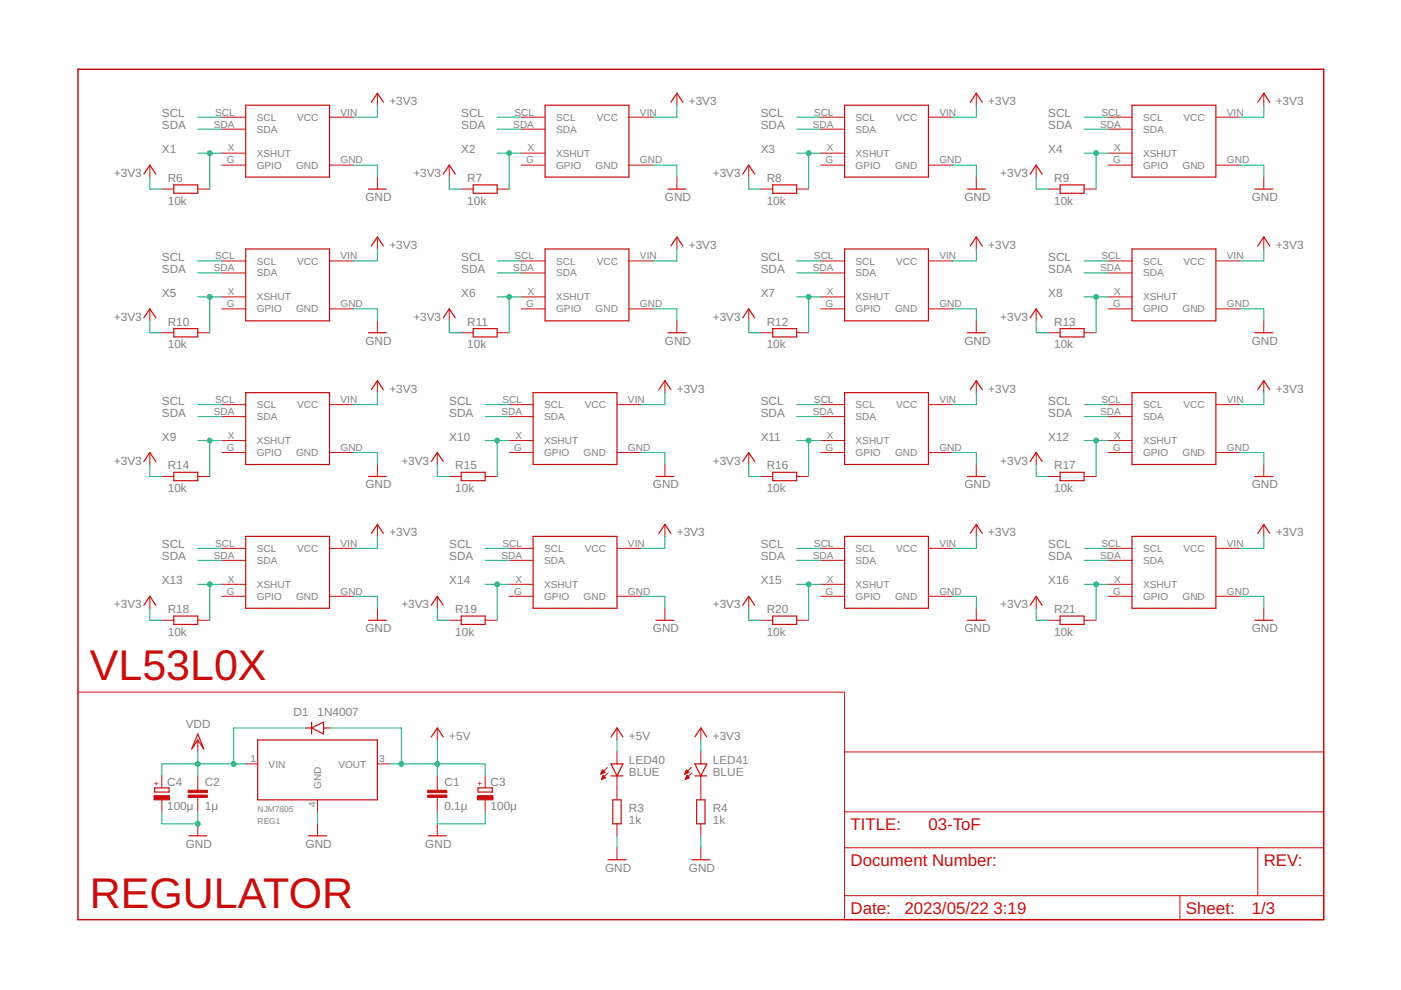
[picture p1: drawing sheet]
<svg xmlns="http://www.w3.org/2000/svg" width="297mm" height="210mm" viewBox="0 0 297 210" stroke-linecap="round" stroke-linejoin="round" font-family="sans-serif">
<g fill="none" stroke="#c90d0c" stroke-width=".21">
<path d="M80 19.8v2.5M143.5 19.8v2.5M207 19.8v2.5M267.9 19.8v2.5M31.8 35v2.5M47 24.8h5.1M47 35h5.1M47 27.4h5.1M47 32.5h5.1M69.9 24.8h5.1M69.9 35h5.1M80 37.5v2.6"/>
<path d="M95.2 35v2.5M110.5 24.8h5.1M110.5 35h5.1M110.5 27.4h5.1M110.5 32.5h5.1M133.3 24.8h5.1M133.3 35h5.1M143.5 37.5v2.6M158.7 35v2.5M174 24.8h5.1M174 35h5.1M174 27.4h5.1"/>
<path d="M174 32.5h5.1M196.8 24.8h5.1M196.8 35h5.1M207 37.5v2.6M219.7 35v2.5M234.9 24.8h5.1M234.9 35h5.1M234.9 27.4h5.1M234.9 32.5h5.1M257.8 24.8h5.1M257.8 35h5.1M267.9 37.5v2.6"/>
<path d="M34.3 40.1h2.6M41.9 40.1h2.6M47 55.3h5.1M47 57.9h5.1M69.9 55.3h5.1M80 50.2v2.6M97.8 40.1h2.5M105.4 40.1h2.5M110.5 55.3h5.1M110.5 57.9h5.1M133.3 55.3h5.1M143.5 50.2v2.6"/>
<path d="M161.3 40.1h2.5M168.9 40.1h2.5M174 55.3h5.1M174 57.9h5.1M196.8 55.3h5.1M207 50.2v2.6M222.2 40.1h2.6M229.8 40.1h2.6M234.9 55.3h5.1M234.9 57.9h5.1M257.8 55.3h5.1M267.9 50.2v2.6"/>
<path d="M31.8 65.5v2.5M34.3 70.5h2.6M41.9 70.5h2.6M47 65.5h5.1M47 62.9h5.1M69.9 65.5h5.1M80 68v2.5M95.2 65.5v2.5M97.8 70.5h2.5M105.4 70.5h2.5M110.5 65.5h5.1M110.5 62.9h5.1"/>
<path d="M133.3 65.5h5.1M143.5 68v2.5M158.7 65.5v2.5M161.3 70.5h2.5M168.9 70.5h2.5M174 65.5h5.1M174 62.9h5.1M196.8 65.5h5.1M207 68v2.5M219.7 65.5v2.5M222.2 70.5h2.6M229.8 70.5h2.6"/>
<path d="M234.9 65.5h5.1M234.9 62.9h5.1M257.8 65.5h5.1M267.9 68v2.5M31.8 95.9v2.6M47 85.8h5.1M47 95.9h5.1M47 88.3h5.1M47 93.4h5.1M69.9 85.8h5.1M69.9 95.9h5.1M80 80.7v2.5"/>
<path d="M80 98.5v2.5M92.7 95.9v2.6M107.9 85.8h5.1M107.9 95.9h5.1M107.9 88.3h5.1M107.9 93.4h5.1M130.8 85.8h5.1M130.8 95.9h5.1M141 80.7v2.5M141 98.5v2.5M158.7 95.9v2.6M174 85.8h5.1"/>
<path d="M174 95.9h5.1M174 88.3h5.1M174 93.4h5.1M196.8 85.8h5.1M196.8 95.9h5.1M207 80.7v2.5M207 98.5v2.5M219.7 95.9v2.6M234.9 85.8h5.1M234.9 95.9h5.1M234.9 88.3h5.1M234.9 93.4h5.1"/>
<path d="M257.8 85.8h5.1M257.8 95.9h5.1M267.9 80.7v2.5M267.9 98.5v2.5M34.3 101h2.6M41.9 101h2.6M47 116.3h5.1M47 118.8h5.1M69.9 116.3h5.1M80 111.2v2.5M95.2 101h2.6M102.9 101h2.5"/>
<path d="M107.9 116.3h5.1M107.9 118.8h5.1M130.8 116.3h5.1M141 111.2v2.5M161.3 101h2.5M168.9 101h2.5M174 116.3h5.1M174 118.8h5.1M196.8 116.3h5.1M207 111.2v2.5M222.2 101h2.6M229.8 101h2.6"/>
<path d="M234.9 116.3h5.1M234.9 118.8h5.1M257.8 116.3h5.1M267.9 111.2v2.5M31.8 126.4v2.6M34.3 131.5h2.6M41.9 131.5h2.6M47 126.4h5.1M47 123.9h5.1M69.9 126.4h5.1M80 129v2.5M92.7 126.4v2.6"/>
<path d="M95.2 131.5h2.6M102.9 131.5h2.5M107.9 126.4h5.1M107.9 123.9h5.1M130.8 126.4h5.1M141 129v2.5M158.7 126.4v2.6M161.3 131.5h2.5M168.9 131.5h2.5M174 126.4h5.1M174 123.9h5.1M196.8 126.4h5.1"/>
<path d="M207 129v2.5M219.7 126.4v2.6M222.2 131.5h2.6M229.8 131.5h2.6M234.9 126.4h5.1M234.9 123.9h5.1M257.8 126.4h5.1M267.9 129v2.5M16.5 146.7h162.6v48.3h101.5v-35.6h-101.5M41.9 156.9v2.5M92.7 154.3v2.6M130.8 154.3v2.6"/>
<path d="M130.8 159.4v2.6M148.6 154.3v2.6M148.6 159.4v2.6M34.3 164.5v2.5M34.3 169.6v2.5M41.9 164.5v3.1M41.9 169.1v3M41.9 174.7v2.5M52.1 162h2.5M67.3 169.6v2.5M67.3 174.7v2.5M80 162h2.5"/>
<path d="M92.7 164.5v3.1M92.7 169.1v3M92.7 174.7v2.5M102.9 164.5v2.5M102.9 169.6v2.5M127.4 164.1h.1M127.4 164h.3M127.5 163.9h.5M127.6 163.7h.7M127.6 165.2h.1M127.6 163.6h.5M127.6 165.1h.4"/>
<path d="M127.7 163.5h.3M127.7 165h.6M127.7 163.4h.2M127.7 164.8h.6M127.7 164.7h.5M127.8 163.2l-.4 .9M127.8 163.2l.5 .5M127.8 163.3h.1M127.8 164.6h.3M127.8 164.5h.2M127.9 164.4l.5 .5-.9 .4zM128.3 163.7l-.9 .4"/>
<path d="M128.8 162.7l-1.4 1.4M128.9 163.9l-1.4 1.4M130.8 164.5v5.1M130.8 174.7v2.5M130.8 179.7v2.6M145.2 164.1h.1M145.2 164h.3M145.3 163.9h.5M145.3 163.7h.7M145.3 165.2h.2M145.4 163.6h.5M145.4 165.1h.4"/>
<path d="M145.4 165h.6M145.4 163.5h.4M145.5 163.4h.2M145.5 164.8h.6M145.5 164.7h.5M145.5 163.3h.1M145.5 163.2l-.3 .9M145.5 163.2l.5 .5M145.6 164.6h.3M145.6 164.5h.2M145.7 164.4l.5 .5-.9 .4zM146 163.7l-.8 .4"/>
<path d="M146.6 162.7l-1.4 1.4M146.7 163.9l-1.4 1.4M148.6 164.5v5.1M148.6 174.7v2.5M148.6 179.7v2.6M179.1 179.7h101.5M179.1 172.1h101.5M266.7 179.7v10.2M179.1 189.9h101.5M250.2 189.9v5.1"/>
</g>
<g fill="none" stroke="#c90d0c" stroke-width=".25">
<path d="M30.5 36.9l1.3-1.9 1.2 1.9M36.9 39.2h5v1.8h-5zM52.1 22.3h17.8v15.2h-17.8zM78.7 21.7l1.3-1.9 1.3 1.9M94 36.9l1.2-1.9 1.3 1.9M100.3 39.2h5.1v1.8h-5.1zM115.6 22.3h17.7v15.2h-17.7zM142.2 21.7l1.3-1.9 1.3 1.9M157.5 36.9l1.2-1.9 1.3 1.9M163.8 39.2h5.1v1.8h-5.1zM179.1 22.3h17.7v15.2h-17.7zM205.7 21.7l1.3-1.9 1.3 1.9"/>
<path d="M218.4 36.9l1.3-1.9 1.3 1.9M224.8 39.2h5v1.8h-5zM240 22.3h17.8v15.2h-17.8zM266.7 21.7l1.2-1.9 1.3 1.9M52.1 52.8h17.8v15.2h-17.8zM78.1 40.1h3.8M78.7 52.2l1.3-2 1.3 2M115.6 52.8h17.7v15.2h-17.7zM141.6 40.1h3.8M142.2 52.2l1.3-2 1.3 2M179.1 52.8h17.7v15.2h-17.7zM205.1 40.1h3.8"/>
<path d="M205.7 52.2l1.3-2 1.3 2M240 52.8h17.8v15.2h-17.8zM266 40.1h3.9M266.7 52.2l1.2-2 1.3 2M30.5 67.4l1.3-1.9 1.2 1.9M36.9 69.7h5v1.7h-5zM78.1 70.5h3.8M94 67.4l1.2-1.9 1.3 1.9M100.3 69.7h5.1v1.7h-5.1zM141.6 70.5h3.8M157.5 67.4l1.2-1.9 1.3 1.9M163.8 69.7h5.1v1.7h-5.1z"/>
<path d="M205.1 70.5h3.8M218.4 67.4l1.3-1.9 1.3 1.9M224.8 69.7h5v1.7h-5zM266 70.5h3.9M30.5 97.9l1.3-2 1.2 2M52.1 83.2h17.8v15.3h-17.8zM78.7 82.6l1.3-1.9 1.3 1.9M91.4 97.9l1.3-2 1.3 2M113 83.2h17.8v15.3h-17.8zM139.7 82.6l1.3-1.9 1.2 1.9M157.5 97.9l1.2-2 1.3 2M179.1 83.2h17.7v15.3h-17.7z"/>
<path d="M205.7 82.6l1.3-1.9 1.3 1.9M218.4 97.9l1.3-2 1.3 2M240 83.2h17.8v15.3h-17.8zM266.7 82.6l1.2-1.9 1.3 1.9M36.9 100.1h5v1.8h-5zM52.1 113.7h17.8v15.3h-17.8zM78.1 101h3.8M78.7 113.1l1.3-1.9 1.3 1.9M97.8 100.1h5.1v1.8h-5.1zM113 113.7h17.8v15.3h-17.8zM139.1 101h3.8M139.7 113.1l1.3-1.9 1.2 1.9"/>
<path d="M163.8 100.1h5.1v1.8h-5.1zM179.1 113.7h17.7v15.3h-17.7zM205.1 101h3.8M205.7 113.1l1.3-1.9 1.3 1.9M224.8 100.1h5v1.8h-5zM240 113.7h17.8v15.3h-17.8zM266 101h3.9M266.7 113.1l1.2-1.9 1.3 1.9M30.5 128.3l1.3-1.9 1.2 1.9M36.9 130.6h5v1.8h-5zM78.1 131.5h3.8M91.4 128.3l1.3-1.9 1.3 1.9"/>
<path d="M97.8 130.6h5.1v1.8h-5.1zM139.1 131.5h3.8M157.5 128.3l1.2-1.9 1.3 1.9M163.8 130.6h5.1v1.8h-5.1zM205.1 131.5h3.8M218.4 128.3l1.3-1.9 1.3 1.9M224.8 130.6h5v1.8h-5zM266 131.5h3.9M41.9 155.6l1.3 3.2-1.3-1.9-1.2 1.9zM54.6 156.9h25.4v12.7h-25.4zM64.8 154.3h1.3M66.1 154.3l2.5-1.2v2.5z"/>
<path d="M66.1 153.1v2.5M68.6 154.3h1.3M91.4 156.3l1.3-2 1.3 2M129.5 156.3l1.3-2 1.3 2M147.3 156.3l1.3-2 1.3 2M32.8 167h3v.9h-3zM40 177.2h3.8M65.4 177.2h3.8M90.8 177.2h3.8M101.3 167h3.1v.9h-3.1zM129.5 162h2.6l-1.3 2.5zM129.5 164.5h2.6"/>
<path d="M129.9 169.6h1.8v5.1h-1.8zM147.3 164.5h2.6M147.3 162h2.6l-1.3 2.5zM147.7 169.6h1.8v5.1h-1.8zM128.9 182.3h3.8M146.7 182.3h3.8"/>
</g>
<g fill="#c90d0c" stroke="#c90d0c" stroke-width=".21">
<path d="M90.7 168.6h4v.5h-4z"/>
<path d="M90.7 167.6h4v.5h-4z"/>
<path d="M39.9 168.6h4.1v.5h-4.1z"/>
<path d="M39.9 167.6h4.1v.5h-4.1z"/>
<path d="M101.2 168.7h3.3v.9h-3.3z"/>
<path d="M32.7 168.7h3.3v.9h-3.3z"/>
</g>
<path d="M16.5 14.7h264.1v180.3h-264.1z" fill="none" stroke="#c90d0c" stroke-width=".32"/>
<g fill="none" stroke="#0dab76" stroke-width=".21">
<path d="M31.8 37.5v2.6h2.5M41.9 24.8h5.1M41.9 32.5h5.1M41.9 27.4h5.1M44.5 32.5v7.6M75 35h5v2.5M80 22.3v2.5h-5M95.2 37.5v2.6h2.6M105.4 24.8h5.1M105.4 32.5h5.1M105.4 27.4h5.1M107.9 32.5v7.6"/>
<path d="M138.4 35h5.1v2.5M143.5 22.3v2.5h-5.1M158.7 37.5v2.6h2.6M168.9 24.8h5.1M168.9 32.5h5.1M168.9 27.4h5.1M171.4 32.5v7.6M201.9 35h5.1v2.5M207 22.3v2.5h-5.1M219.7 37.5v2.6h2.5M229.8 24.8h5.1M229.8 32.5h5.1"/>
<path d="M229.8 27.4h5.1M232.4 32.5v7.6M262.9 35h5v2.5M267.9 22.3v2.5h-5M41.9 55.3h5.1M41.9 57.9h5.1M80 52.8v2.5h-5M105.4 55.3h5.1M105.4 57.9h5.1M143.5 52.8v2.5h-5.1M168.9 55.3h5.1M168.9 57.9h5.1"/>
<path d="M207 52.8v2.5h-5.1M229.8 55.3h5.1M229.8 57.9h5.1M267.9 52.8v2.5h-5M31.8 68v2.5h2.5M41.9 62.9h5.1M44.5 62.9v7.6M75 65.5h5v2.5M95.2 68v2.5h2.6M105.4 62.9h5.1M107.9 62.9v7.6M138.4 65.5h5.1v2.5"/>
<path d="M158.7 68v2.5h2.6M168.9 62.9h5.1M171.4 62.9v7.6M201.9 65.5h5.1v2.5M219.7 68v2.5h2.5M229.8 62.9h5.1M232.4 62.9v7.6M262.9 65.5h5v2.5M31.8 98.5v2.5h2.5M41.9 85.8h5.1M41.9 88.3h5.1M41.9 93.4h5.1"/>
<path d="M44.5 93.4v7.6M75 95.9h5v2.6M80 83.2v2.6h-5M92.7 98.5v2.5h2.5M102.9 85.8h5M102.9 88.3h5M102.9 93.4h5M105.4 93.4v7.6M135.9 95.9h5.1v2.6M141 83.2v2.6h-5.1M158.7 98.5v2.5h2.6M168.9 85.8h5.1"/>
<path d="M168.9 88.3h5.1M168.9 93.4h5.1M171.4 93.4v7.6M201.9 95.9h5.1v2.6M207 83.2v2.6h-5.1M219.7 98.5v2.5h2.5M229.8 85.8h5.1M229.8 88.3h5.1M229.8 93.4h5.1M232.4 93.4v7.6M262.9 95.9h5v2.6M267.9 83.2v2.6h-5"/>
<path d="M41.9 116.3h5.1M41.9 118.8h5.1M80 113.7v2.6h-5M102.9 116.3h5M102.9 118.8h5M141 113.7v2.6h-5.1M168.9 116.3h5.1M168.9 118.8h5.1M207 113.7v2.6h-5.1M229.8 116.3h5.1M229.8 118.8h5.1M267.9 113.7v2.6h-5"/>
<path d="M31.8 129v2.5h2.5M41.9 123.9h5.1M44.5 123.9v7.6M75 126.4h5v2.6M92.7 129v2.5h2.5M102.9 123.9h5M105.4 123.9v7.6M135.9 126.4h5.1v2.6M158.7 129v2.5h2.6M168.9 123.9h5.1M171.4 123.9v7.6M201.9 126.4h5.1v2.6"/>
<path d="M219.7 129v2.5h2.5M229.8 123.9h5.1M232.4 123.9v7.6M262.9 126.4h5v2.6M41.9 159.4v5.1M64.8 154.3h-15.2v7.7M69.9 154.3h15.2v7.7M92.7 156.9v7.6M130.8 156.9v2.5M148.6 156.9v2.5M34.3 172.1v2.6h7.6v-2.6M52.1 162h-17.8v2.5"/>
<path d="M67.3 172.1v2.6M82.5 162h20.4v2.5M92.7 172.1v2.6h10.2v-2.6M130.8 177.2v2.5M148.6 177.2v2.5"/>
</g>
<g fill="#0dab76" stroke="#0dab76" stroke-width=".21">
<circle cx="41.9" cy="174.7" r=".51"/>
<circle cx="85.1" cy="162" r=".51"/>
<circle cx="92.7" cy="162" r=".51"/>
<circle cx="49.6" cy="162" r=".51"/>
<circle cx="41.9" cy="162" r=".51"/>
<circle cx="44.5" cy="32.5" r=".51"/>
<circle cx="107.9" cy="32.5" r=".51"/>
<circle cx="171.4" cy="32.5" r=".51"/>
<circle cx="232.4" cy="32.5" r=".51"/>
<circle cx="44.5" cy="62.9" r=".51"/>
<circle cx="107.9" cy="62.9" r=".51"/>
<circle cx="171.4" cy="62.9" r=".51"/>
<circle cx="232.4" cy="62.9" r=".51"/>
<circle cx="44.5" cy="93.4" r=".51"/>
<circle cx="105.4" cy="93.4" r=".51"/>
<circle cx="171.4" cy="93.4" r=".51"/>
<circle cx="232.4" cy="93.4" r=".51"/>
<circle cx="44.5" cy="123.9" r=".51"/>
<circle cx="105.4" cy="123.9" r=".51"/>
<circle cx="171.4" cy="123.9" r=".51"/>
<circle cx="232.4" cy="123.9" r=".51"/>
</g>
<g font-size="9.1" fill="#c90d0c">
<text x="19.1" y="144.2">VL53L0X</text>
<text x="19.1" y="192.4">REGULATOR</text>
</g>
<g font-size="3.6" fill="#c90d0c">
<text x="180.3" y="175.9">TITLE:</text>
<text x="196.8" y="175.9">03-ToF</text>
<text x="180.3" y="183.6">Document Number:</text>
<text x="267.9" y="183.6">REV:</text>
<text x="180.3" y="193.7">Date:</text>
<text x="191.8" y="193.7">2023/05/22</text>
<text x="210.7" y="193.7">3:19</text>
<text x="251.4" y="193.7">Sheet:</text>
<text x="265.4" y="193.7">1/3</text>
</g>
<g font-size="2.5" fill="#808080">
<text x="82.6" y="22.3">+3V3</text>
<text x="146" y="22.3">+3V3</text>
<text x="209.5" y="22.3">+3V3</text>
<text x="270.5" y="22.3">+3V3</text>
<text x="34.3" y="24.9">SCL</text>
<text x="34.3" y="27.4">SDA</text>
<text x="97.8" y="24.9">SCL</text>
<text x="97.8" y="27.4">SDA</text>
<text x="161.3" y="24.9">SCL</text>
<text x="161.3" y="27.4">SDA</text>
<text x="222.2" y="24.9">SCL</text>
<text x="222.2" y="27.4">SDA</text>
<text x="34.3" y="32.5">X1</text>
<text x="97.8" y="32.5">X2</text>
<text x="161.3" y="32.5">X3</text>
<text x="222.2" y="32.5">X4</text>
<text x="24.1" y="37.5">+3V3</text>
<text x="35.6" y="38.6">R6</text>
<text x="87.6" y="37.5">+3V3</text>
<text x="99.1" y="38.6">R7</text>
<text x="151.1" y="37.5">+3V3</text>
<text x="162.6" y="38.6">R8</text>
<text x="212.1" y="37.5">+3V3</text>
<text x="223.5" y="38.6">R9</text>
<text x="35.6" y="43.4">10k</text>
<text x="77.5" y="42.6">GND</text>
<text x="99.1" y="43.4">10k</text>
<text x="141" y="42.6">GND</text>
<text x="162.6" y="43.4">10k</text>
<text x="204.5" y="42.6">GND</text>
<text x="223.5" y="43.4">10k</text>
<text x="265.4" y="42.6">GND</text>
<text x="82.6" y="52.8">+3V3</text>
<text x="146" y="52.8">+3V3</text>
<text x="209.5" y="52.8">+3V3</text>
<text x="270.5" y="52.8">+3V3</text>
<text x="34.3" y="55.3">SCL</text>
<text x="34.3" y="57.9">SDA</text>
<text x="97.8" y="55.3">SCL</text>
<text x="97.8" y="57.9">SDA</text>
<text x="161.3" y="55.3">SCL</text>
<text x="161.3" y="57.9">SDA</text>
<text x="222.2" y="55.3">SCL</text>
<text x="222.2" y="57.9">SDA</text>
<text x="34.3" y="62.9">X5</text>
<text x="97.8" y="62.9">X6</text>
<text x="161.3" y="62.9">X7</text>
<text x="222.2" y="62.9">X8</text>
<text x="24.1" y="68">+3V3</text>
<text x="35.6" y="69.1">R10</text>
<text x="87.6" y="68">+3V3</text>
<text x="99.1" y="69.1">R11</text>
<text x="151.1" y="68">+3V3</text>
<text x="162.6" y="69.1">R12</text>
<text x="212.1" y="68">+3V3</text>
<text x="223.5" y="69.1">R13</text>
<text x="35.6" y="73.9">10k</text>
<text x="77.5" y="73.1">GND</text>
<text x="99.1" y="73.9">10k</text>
<text x="141" y="73.1">GND</text>
<text x="162.6" y="73.9">10k</text>
<text x="204.5" y="73.1">GND</text>
<text x="223.5" y="73.9">10k</text>
<text x="265.4" y="73.1">GND</text>
<text x="82.6" y="83.3">+3V3</text>
<text x="143.5" y="83.3">+3V3</text>
<text x="209.5" y="83.3">+3V3</text>
<text x="270.5" y="83.3">+3V3</text>
<text x="34.3" y="85.8">SCL</text>
<text x="34.3" y="88.3">SDA</text>
<text x="95.3" y="85.8">SCL</text>
<text x="95.3" y="88.3">SDA</text>
<text x="161.3" y="85.8">SCL</text>
<text x="161.3" y="88.3">SDA</text>
<text x="222.2" y="85.8">SCL</text>
<text x="222.2" y="88.3">SDA</text>
<text x="34.3" y="93.4">X9</text>
<text x="95.3" y="93.4">X10</text>
<text x="161.3" y="93.4">X11</text>
<text x="222.2" y="93.4">X12</text>
<text x="24.1" y="98.5">+3V3</text>
<text x="35.6" y="99.5">R14</text>
<text x="85.1" y="98.5">+3V3</text>
<text x="96.5" y="99.5">R15</text>
<text x="151.1" y="98.5">+3V3</text>
<text x="162.6" y="99.5">R16</text>
<text x="212.1" y="98.5">+3V3</text>
<text x="223.5" y="99.5">R17</text>
<text x="35.6" y="104.3">10k</text>
<text x="77.5" y="103.6">GND</text>
<text x="96.5" y="104.3">10k</text>
<text x="138.4" y="103.6">GND</text>
<text x="162.6" y="104.3">10k</text>
<text x="204.5" y="103.6">GND</text>
<text x="223.5" y="104.3">10k</text>
<text x="265.4" y="103.6">GND</text>
<text x="82.6" y="113.7">+3V3</text>
<text x="143.5" y="113.7">+3V3</text>
<text x="209.5" y="113.7">+3V3</text>
<text x="270.5" y="113.7">+3V3</text>
<text x="34.3" y="116.3">SCL</text>
<text x="34.3" y="118.8">SDA</text>
<text x="95.3" y="116.3">SCL</text>
<text x="95.3" y="118.8">SDA</text>
<text x="161.3" y="116.3">SCL</text>
<text x="161.3" y="118.8">SDA</text>
<text x="222.2" y="116.3">SCL</text>
<text x="222.2" y="118.8">SDA</text>
<text x="34.3" y="123.9">X13</text>
<text x="95.3" y="123.9">X14</text>
<text x="161.3" y="123.9">X15</text>
<text x="222.2" y="123.9">X16</text>
<text x="24.1" y="129">+3V3</text>
<text x="35.6" y="130">R18</text>
<text x="85.1" y="129">+3V3</text>
<text x="96.5" y="130">R19</text>
<text x="151.1" y="129">+3V3</text>
<text x="162.6" y="130">R20</text>
<text x="212.1" y="129">+3V3</text>
<text x="223.5" y="130">R21</text>
<text x="35.6" y="134.8">10k</text>
<text x="77.5" y="134">GND</text>
<text x="96.5" y="134.8">10k</text>
<text x="138.4" y="134">GND</text>
<text x="162.6" y="134.8">10k</text>
<text x="204.5" y="134">GND</text>
<text x="223.5" y="134.8">10k</text>
<text x="265.4" y="134">GND</text>
<text x="39.4" y="154.4">VDD</text>
<text x="62.2" y="151.8">D1</text>
<text x="67.3" y="151.8">1N4007</text>
<text x="95.3" y="156.9">+5V</text>
<text x="133.4" y="156.9">+5V</text>
<text x="133.4" y="162">LED40</text>
<text x="151.1" y="156.9">+3V3</text>
<text x="151.1" y="162">LED41</text>
<text x="35.5" y="166.6">C4</text>
<text x="43.5" y="166.7">C2</text>
<text x="94.2" y="166.7">C1</text>
<text x="104" y="166.6">C3</text>
<text x="133.4" y="164.5">BLUE</text>
<text x="151.1" y="164.5">BLUE</text>
<text x="35.5" y="171.7">100μ</text>
<text x="43.5" y="171.8">1μ</text>
<text x="94.2" y="171.8">0.1μ</text>
<text x="104" y="171.7">100μ</text>
<text x="133.4" y="172.1">R3</text>
<text x="151.1" y="172.1">R4</text>
<text x="39.4" y="179.8">GND</text>
<text x="64.8" y="179.8">GND</text>
<text x="90.2" y="179.8">GND</text>
<text x="133.4" y="174.7">1k</text>
<text x="151.1" y="174.7">1k</text>
<text x="128.3" y="184.8">GND</text>
<text x="146" y="184.8">GND</text>
</g>
<g font-size="2.1" fill="#808080">
<text x="45.3" y="27">SDA</text>
<text x="45.6" y="24.5">SCL</text>
<text x="54.4" y="25.6">SCL</text>
<text x="54.4" y="28.2">SDA</text>
<text x="63" y="25.6">VCC</text>
<text x="72.2" y="24.5">VIN</text>
<text x="108.8" y="27">SDA</text>
<text x="109.1" y="24.5">SCL</text>
<text x="117.9" y="25.6">SCL</text>
<text x="117.9" y="28.2">SDA</text>
<text x="126.5" y="25.6">VCC</text>
<text x="135.7" y="24.5">VIN</text>
<text x="172.3" y="27">SDA</text>
<text x="172.6" y="24.5">SCL</text>
<text x="181.4" y="25.6">SCL</text>
<text x="181.4" y="28.2">SDA</text>
<text x="190" y="25.6">VCC</text>
<text x="199.2" y="24.5">VIN</text>
<text x="233.3" y="27">SDA</text>
<text x="233.5" y="24.5">SCL</text>
<text x="242.3" y="25.6">SCL</text>
<text x="242.3" y="28.2">SDA</text>
<text x="250.9" y="25.6">VCC</text>
<text x="260.1" y="24.5">VIN</text>
<text x="48.1" y="34.7">G</text>
<text x="48.3" y="32.1">X</text>
<text x="54.4" y="33.2">XSHUT</text>
<text x="54.4" y="35.8">GPIO</text>
<text x="62.8" y="35.8">GND</text>
<text x="72.2" y="34.7">GND</text>
<text x="111.6" y="34.7">G</text>
<text x="111.8" y="32.1">X</text>
<text x="117.9" y="33.2">XSHUT</text>
<text x="117.9" y="35.8">GPIO</text>
<text x="126.3" y="35.8">GND</text>
<text x="135.7" y="34.7">GND</text>
<text x="175.1" y="34.7">G</text>
<text x="175.3" y="32.1">X</text>
<text x="181.4" y="33.2">XSHUT</text>
<text x="181.4" y="35.8">GPIO</text>
<text x="189.8" y="35.8">GND</text>
<text x="199.2" y="34.7">GND</text>
<text x="236" y="34.7">G</text>
<text x="236.3" y="32.1">X</text>
<text x="242.3" y="33.2">XSHUT</text>
<text x="242.3" y="35.8">GPIO</text>
<text x="250.7" y="35.8">GND</text>
<text x="260.1" y="34.7">GND</text>
<text x="45.3" y="57.5">SDA</text>
<text x="45.6" y="55">SCL</text>
<text x="54.4" y="56.1">SCL</text>
<text x="54.4" y="58.6">SDA</text>
<text x="63" y="56.1">VCC</text>
<text x="72.2" y="55">VIN</text>
<text x="108.8" y="57.5">SDA</text>
<text x="109.1" y="55">SCL</text>
<text x="117.9" y="56.1">SCL</text>
<text x="117.9" y="58.6">SDA</text>
<text x="126.5" y="56.1">VCC</text>
<text x="135.7" y="55">VIN</text>
<text x="172.3" y="57.5">SDA</text>
<text x="172.6" y="55">SCL</text>
<text x="181.4" y="56.1">SCL</text>
<text x="181.4" y="58.6">SDA</text>
<text x="190" y="56.1">VCC</text>
<text x="199.2" y="55">VIN</text>
<text x="233.3" y="57.5">SDA</text>
<text x="233.5" y="55">SCL</text>
<text x="242.3" y="56.1">SCL</text>
<text x="242.3" y="58.6">SDA</text>
<text x="250.9" y="56.1">VCC</text>
<text x="260.1" y="55">VIN</text>
<text x="48.1" y="65.1">G</text>
<text x="48.3" y="62.6">X</text>
<text x="54.4" y="63.7">XSHUT</text>
<text x="72.2" y="65.1">GND</text>
<text x="111.6" y="65.1">G</text>
<text x="111.8" y="62.6">X</text>
<text x="117.9" y="63.7">XSHUT</text>
<text x="135.7" y="65.1">GND</text>
<text x="175.1" y="65.1">G</text>
<text x="175.3" y="62.6">X</text>
<text x="181.4" y="63.7">XSHUT</text>
<text x="199.2" y="65.1">GND</text>
<text x="236" y="65.1">G</text>
<text x="236.3" y="62.6">X</text>
<text x="242.3" y="63.7">XSHUT</text>
<text x="260.1" y="65.1">GND</text>
<text x="54.4" y="66.2">GPIO</text>
<text x="62.8" y="66.2">GND</text>
<text x="117.9" y="66.2">GPIO</text>
<text x="126.3" y="66.2">GND</text>
<text x="181.4" y="66.2">GPIO</text>
<text x="189.8" y="66.2">GND</text>
<text x="242.3" y="66.2">GPIO</text>
<text x="250.7" y="66.2">GND</text>
<text x="45.3" y="88">SDA</text>
<text x="45.6" y="85.4">SCL</text>
<text x="54.4" y="86.6">SCL</text>
<text x="54.4" y="89.1">SDA</text>
<text x="63" y="86.6">VCC</text>
<text x="72.2" y="85.4">VIN</text>
<text x="106.3" y="88">SDA</text>
<text x="106.5" y="85.4">SCL</text>
<text x="115.4" y="86.6">SCL</text>
<text x="115.4" y="89.1">SDA</text>
<text x="124" y="86.6">VCC</text>
<text x="133.1" y="85.4">VIN</text>
<text x="172.3" y="88">SDA</text>
<text x="172.6" y="85.4">SCL</text>
<text x="181.4" y="86.6">SCL</text>
<text x="181.4" y="89.1">SDA</text>
<text x="190" y="86.6">VCC</text>
<text x="199.2" y="85.4">VIN</text>
<text x="233.3" y="88">SDA</text>
<text x="233.5" y="85.4">SCL</text>
<text x="242.3" y="86.6">SCL</text>
<text x="242.3" y="89.1">SDA</text>
<text x="250.9" y="86.6">VCC</text>
<text x="260.1" y="85.4">VIN</text>
<text x="48.1" y="95.6">G</text>
<text x="48.3" y="93.1">X</text>
<text x="54.4" y="94.2">XSHUT</text>
<text x="72.2" y="95.6">GND</text>
<text x="109" y="95.6">G</text>
<text x="109.3" y="93.1">X</text>
<text x="115.4" y="94.2">XSHUT</text>
<text x="133.1" y="95.6">GND</text>
<text x="175.1" y="95.6">G</text>
<text x="175.3" y="93.1">X</text>
<text x="181.4" y="94.2">XSHUT</text>
<text x="199.2" y="95.6">GND</text>
<text x="236" y="95.6">G</text>
<text x="236.3" y="93.1">X</text>
<text x="242.3" y="94.2">XSHUT</text>
<text x="260.1" y="95.6">GND</text>
<text x="54.4" y="96.7">GPIO</text>
<text x="62.8" y="96.7">GND</text>
<text x="115.4" y="96.7">GPIO</text>
<text x="123.7" y="96.7">GND</text>
<text x="181.4" y="96.7">GPIO</text>
<text x="189.8" y="96.7">GND</text>
<text x="242.3" y="96.7">GPIO</text>
<text x="250.7" y="96.7">GND</text>
<text x="45.3" y="118.5">SDA</text>
<text x="45.6" y="115.9">SCL</text>
<text x="54.4" y="117">SCL</text>
<text x="54.4" y="119.6">SDA</text>
<text x="63" y="117">VCC</text>
<text x="72.2" y="115.9">VIN</text>
<text x="106.3" y="118.5">SDA</text>
<text x="106.5" y="115.9">SCL</text>
<text x="115.4" y="117">SCL</text>
<text x="115.4" y="119.6">SDA</text>
<text x="124" y="117">VCC</text>
<text x="133.1" y="115.9">VIN</text>
<text x="172.3" y="118.5">SDA</text>
<text x="172.6" y="115.9">SCL</text>
<text x="181.4" y="117">SCL</text>
<text x="181.4" y="119.6">SDA</text>
<text x="190" y="117">VCC</text>
<text x="199.2" y="115.9">VIN</text>
<text x="233.3" y="118.5">SDA</text>
<text x="233.5" y="115.9">SCL</text>
<text x="242.3" y="117">SCL</text>
<text x="242.3" y="119.6">SDA</text>
<text x="250.9" y="117">VCC</text>
<text x="260.1" y="115.9">VIN</text>
<text x="48.3" y="123.5">X</text>
<text x="54.4" y="124.6">XSHUT</text>
<text x="109.3" y="123.5">X</text>
<text x="115.4" y="124.6">XSHUT</text>
<text x="175.3" y="123.5">X</text>
<text x="181.4" y="124.6">XSHUT</text>
<text x="236.3" y="123.5">X</text>
<text x="242.3" y="124.6">XSHUT</text>
<text x="48.1" y="126.1">G</text>
<text x="54.4" y="127.2">GPIO</text>
<text x="62.8" y="127.2">GND</text>
<text x="72.2" y="126.1">GND</text>
<text x="109" y="126.1">G</text>
<text x="115.4" y="127.2">GPIO</text>
<text x="123.7" y="127.2">GND</text>
<text x="133.1" y="126.1">GND</text>
<text x="175.1" y="126.1">G</text>
<text x="181.4" y="127.2">GPIO</text>
<text x="189.8" y="127.2">GND</text>
<text x="199.2" y="126.1">GND</text>
<text x="236" y="126.1">G</text>
<text x="242.3" y="127.2">GPIO</text>
<text x="250.7" y="127.2">GND</text>
<text x="260.1" y="126.1">GND</text>
<text x="53.1" y="161.6">1</text>
<text x="80.4" y="161.6">3</text>
<text x="57" y="162.7">VIN</text>
<text x="68.1" y="167.3" transform="rotate(-90 68.1 167.3)">GND</text>
<text x="71.7" y="162.7">VOUT</text>
<text x="67" y="171.1" transform="rotate(-90 67 171.1)">4</text>
</g>
<g font-size="1.8" fill="#c90d0c">
<text x="33.7" y="166.6" transform="rotate(-90 33.7 166.6)">+</text>
<text x="102.3" y="166.6" transform="rotate(-90 102.3 166.6)">+</text>
</g>
<g font-size="1.8" fill="#808080">
<text x="54.6" y="172.1">NJM7805</text>
<text x="54.6" y="174.7">REG1</text>
</g>
</svg>
